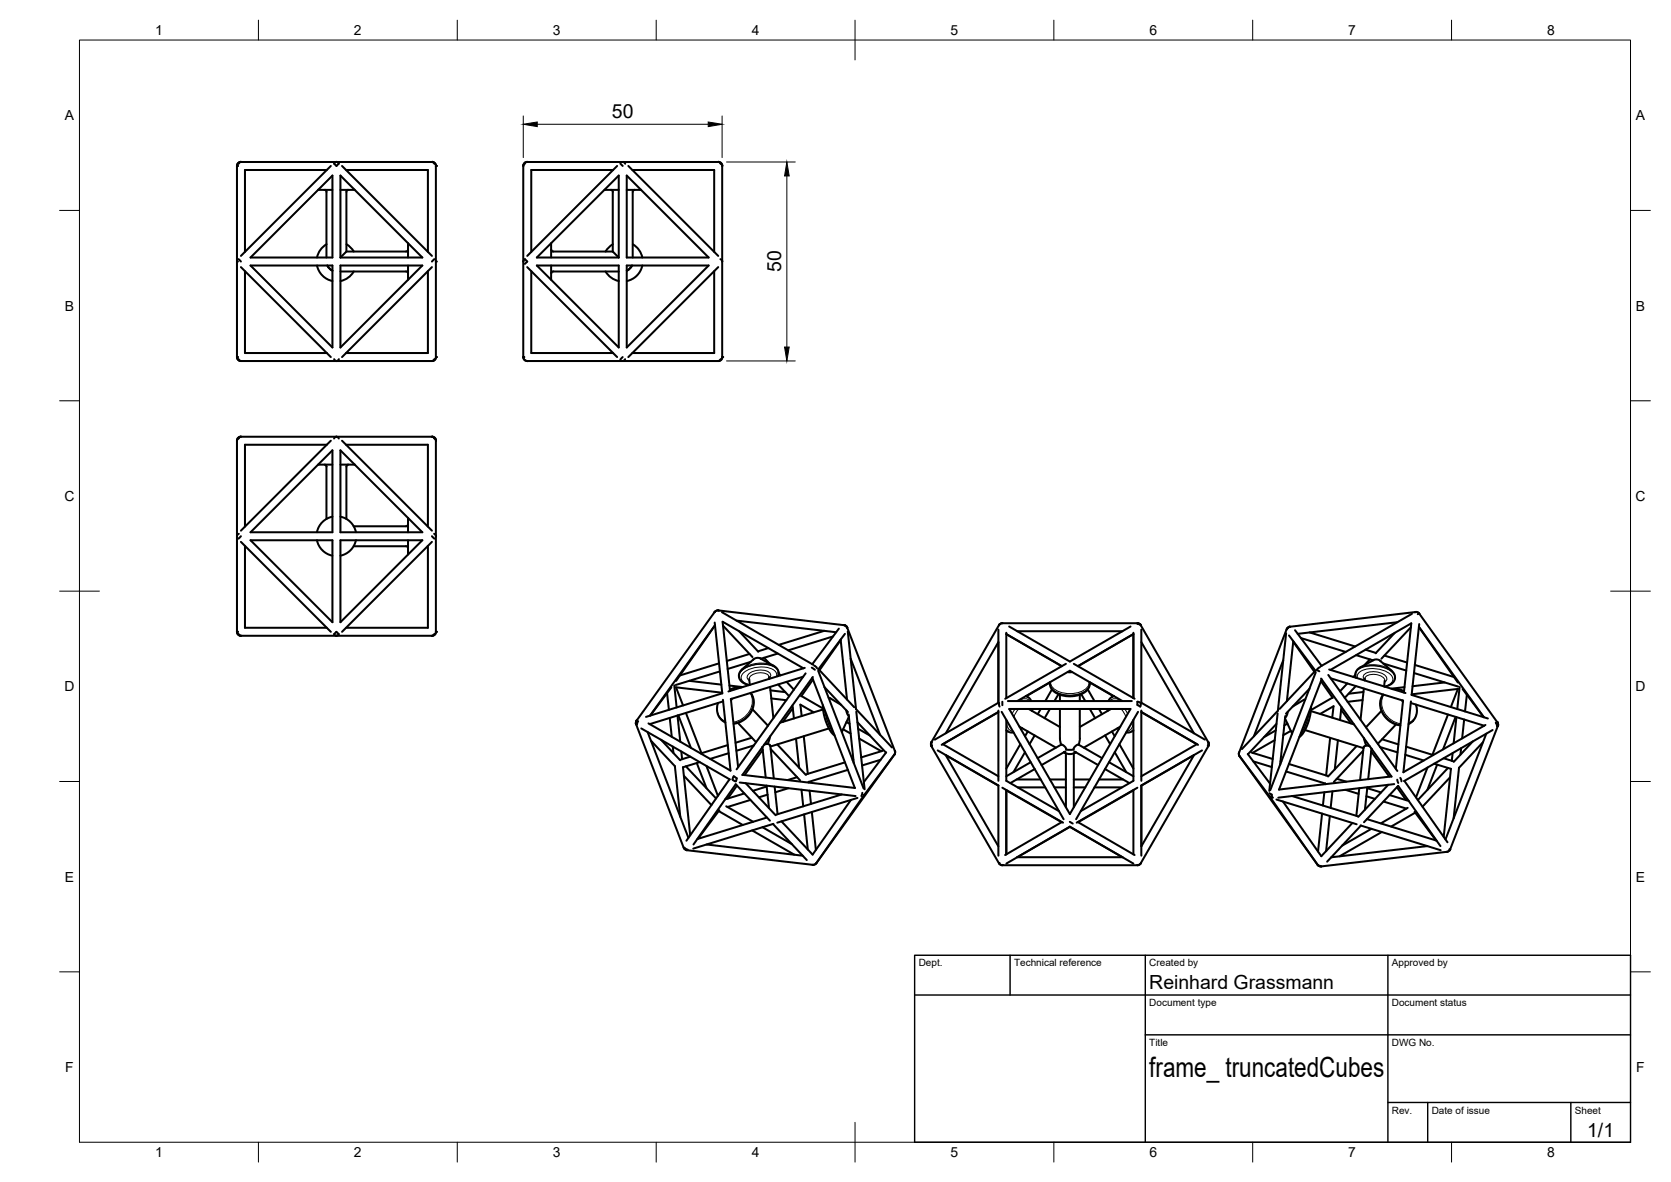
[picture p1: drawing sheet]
<svg xmlns="http://www.w3.org/2000/svg" width="420mm" height="297mm" viewBox="0 0 420 297" stroke-linecap="round" stroke-linejoin="round" font-family="sans-serif">
<!-- layer: Visible -->
<g fill="none" stroke="#000" stroke-width=".51">
<path d="M60 41.2l.6-.5a1.01 1.01 0 0 0-1 1v48a1.01 1.01 0 0 0 1 1M60.6 40.7h48M80 47.7h3.6M81.6 47.7l.4 .3 .1 .2v16.5M82.2 42.7h-20.6v20.6M83.2 41.7l-22.6 22.6M83.6 44.1v20.6h-20.6zM84 41.1a.62 .62 0 0 1 .6-.4 .62 .62 0 0 1 .6 .4l-.6 .6-.6-.6M85.6 44.1l20.6 20.6h-20.6zM86 41.7l22.6 22.6M87 42.7h20.6v20.6M87.6 47.7l-.4 .3-.1 .2v15"/>
<path d="M89.2 47.7h-3.6M109.2 41.2l-.6-.5a1.01 1.01 0 0 1 1 1M109.6 41.7v48M109.6 41.7h.1M131.6 41.7v48a1.01 1.01 0 0 0 1 1h48M132 41.1l-.4 .6M132.6 40.7h48M132.6 40.7a1.01 1.01 0 0 0-1 1M152 47.7h.1M152.1 47.7h3.5M153.6 47.7l.4 .3 .1 .2v15M154.2 42.7h-20.6v20.6"/>
<path d="M155.2 41.7l-22.6 22.6M156 41.1l.6 .6M156.6 40.7l.6 .5M157.6 47.7h3.5M157.6 44.1l20.6 20.6h-20.6zM158 41.7l22.6 22.6M159 42.7h20.6v20.6M159.6 47.7l-.4 .3-.1 .2v16.5M161.2 47.7h-.1M180.6 40.7a1.01 1.01 0 0 1 1 1l-.6-.8zM181.6 41.7v48a1.01 1.01 0 0 1-1 1M60 65.1l.6 .6"/>
<path d="M60.6 67.1l22.6 22.6M61.6 68.1v20.6h20.6M63 66.7h20.6v20.6zM79.7 66.7a5 5 0 0 0 3.9 3.9M82.1 61.4l-1 .7-.7 .9-.7 1.7M82.3 66.7l.7 .9 .6 .4M85.6 68.2h16.5l.4 .3 .1 .2M85.6 66.7h20.6l-20.6 20.6zM87.1 63.2l-1.5 1.5M87.1 61.4l1.2 1 .6 .8M88.9 68.2l-1.1 1.4-1 .6-1.2 .4M102.6 66.7v3.6"/>
<path d="M102.6 62.7l-.3 .4-.2 .1h-15M102.6 61.1v3.6M107.6 68.1v20.6h-20.6M108.6 67.1l-22.6 22.6M109.2 65.1l-.6 .6M131.6 65.7a.44 .44 0 0 1 .6-.4 .44 .44 0 0 1 0 .8l-.2 .2M132.6 67.1l22.6 22.6M133.6 68.1v20.6h20.6M135 64.7l20.6-20.6v20.6zM135 66.7h20.6v20.6zM138.6 61.1v3.6M138.6 66.7v3.6"/>
<path d="M138.6 62.7l.2 .4 .3 .1h15M152.3 68.2l.7 1 .9 .7 1.7 .7M154.1 63.2l1.5 1.5M154.1 61.4l-.8 .6-1 1.2M155.6 68.2h-16.5l-.4 .3-.1 .2M157.6 66.7h20.6l-20.6 20.6zM158.9 66.7l-.4 .7-.9 .6M159.1 61.4l1.4 1.2 .6 1 .4 1.1M161.5 66.7a5 5 0 0 1-3.9 3.9M179.6 68.1v20.6h-20.6M180.6 67.1l-22.6 22.6M181.1 65.1l.5 .6"/>
<path d="M60 90.3l.6 .4M60.6 90.7h48M84 90.3a.62 .62 0 0 0 .6 .4 .62 .62 0 0 0 .6-.4M109.2 90.3l-.6 .4M109.6 89.7a1.01 1.01 0 0 1-1 1M109.6 89.7h.1M156.6 89.7l-.6 .6M157.2 90.3l-.6 .4M181.2 90.3l-.6 .4M59.6 110.8v48a1.01 1.01 0 0 0 1 1M60.6 109.8h48M60.6 109.7a1.01 1.01 0 0 0-1 1"/>
<path d="M60.6 109.7l-.8 .6-.2 .4M80 116.7l3.6 .1M81.6 116.8h.3l.2 .5M82.1 117.3v13.1M82.2 111.8h-20.6v20.5M83.2 110.8l-22.6 22.6M83.6 113.2v20.6h-20.6zM84 110.2a.62 .62 0 0 1 .6-.5 .62 .62 0 0 1 .6 .5M85.6 113.2l20.6 20.6h-20.6zM86 110.8l22.6 22.6M87 111.8h20.6v20.5M87.1 117.3v13.1"/>
<path d="M87.6 116.8l-.4 .2-.1 .3M89.2 116.7l-3.6 .1M108.6 109.7l.4 .2 .6 .8M108.6 109.7a1.01 1.01 0 0 1 1 1M109.6 110.8v48a1.01 1.01 0 0 1-1 1M60 134.1l-.4 .6M60.6 134.8l-.6 .6M60.6 136.2l22.6 22.6M61.6 137.2v20.6h20.6M63 135.8h20.6v20.6zM79.7 135.7a5 5 0 0 0 3.9 3.9M83.6 129.8a5 5 0 0 0-3.9 3.9"/>
<path d="M85.6 129.8a5 5 0 0 1 3.9 3.9M85.6 135.8h20.6l-20.6 20.6zM88.9 137.3h13.2M89.5 135.7a5 5 0 0 1-3.9 3.9M102.1 137.3l.4 .2 .1 .2M102.6 135.8v3.5M102.6 131.8l-.3 .4-.2 .1h-13.2M102.6 130.2v3.6M107.6 137.2v20.6h-20.6M108.6 134.8l.6 .6M108.6 136.2l-22.6 22.6M109.2 134.1l.4 .6"/>
<path d="M60 159.3l.6 .5M60.6 159.8h48M84 159.3a.61 .61 0 0 0 .6 .5 .61 .61 0 0 0 .6-.5l-.6-.5-.6 .5M109.2 159.3l-.6 .5M179.7 153.8l-19.6 27.3M179.7 153.8l-.1 .1M179.7 156.4l1.9 17.9-19.2 5.9M179.7 153.8h.1M179.8 157.1l-16.4 22.8M179.8 157.1l-9.8 14M180.6 153.4l-.5 .1-.4 .3M180.8 153.5l-.2-.1 31.6 3.7"/>
<path d="M181.5 153.8l23 13.3M181.7 156.3l1.9 17.3M181.7 156.2l20.3 11.7M181.8 157.3l7.4 7.8M185.2 156l25 2.9M185.8 158.6l4.9 5.2M207.3 158.5l-11.5 3.6M209.4 159.9l-11.2 3.5M210.9 158l-6.7 8.9M212.2 157.1l.8 .6M212.2 157.1l.5 .2 .3 .4M212.4 159.3l-6.6 8.9"/>
<path d="M213 157.7l12 31M213.2 158.7l2 19.5 9.1 9.6M251 158.2v18.4l-15.9 9.3M251.2 157.1l-17 29.4M252.1 156.6h33.9M252.1 156.6l-.5 .1-.4 .4M253 159v16.4M253 159.3l14 8.1M253.7 157.4l15.3 8.9 15.3-8.9M255.8 158.6h26.4M285 159v16.4M286 156.6l.5 .1 .4 .4"/>
<path d="M286 156.8l.8 .4 17 29.3M287 158.2v18.4l16 9.3M323.4 159.1l-2.1 19.5M324.1 159.7l6.7 8.9M324.2 157.6l.1-.1-.5 .2-.3 .4-11.9 31M324.2 157.6l-.6 .6M325.6 158.4l6.7 8.9M329.3 158.9l11.4 3.6M350.7 159l-4.8 5.2M351.3 156.4l-25 2.9M354.7 157.7l-7.4 7.8M355 154.2l-22.9 13.3"/>
<path d="M355.9 153.8l-.1 .1M356.8 157.5l16.3 22.8M356.8 157.6l9.8 13.9M356.8 156.8l-1.9 17.9M356.9 154.2l-.4-.3-.6-.1-31.6 3.7M356.9 154.2l19.6 27.3M356.9 154.2l-.4 .2M167.7 174.2l.5 4.2M168.8 172.7l-5.3 7.1M169.5 172.2l.6 5.6M170 172.7l1.7 4.6M170 172.7l11.6 1.4"/>
<path d="M170.3 179.8l.7 6.6M170.6 179.8l3.1 8.1M172.5 179.2l3.9 10.1M173.3 171.1l8.1 .9M180.5 176.7l-.2 1.6 .3 1.4 .7 1.1 1.1 .8M180.8 166.7l-9.8 3M181 168.7l-11.1 3.4M181.8 175.9l1.9 17.8-20.7-11.9M181.8 176.3l-18.4 5.7M183.4 172.3l3.3 .4M183.8 175.6l1.8 17.2M184 175.6l-.2 .4"/>
<path d="M186.4 172.8h-1.3l-1.6 .5M188.4 170.7l.1 1.4M188.4 164.3l-5.6 1.8M188.7 166.3l-5.7 1.8M188.8 174.1l.5 1 .2 1.2-.1 1.5-.6 1.2-.6 .9-1.2 1.1-1.2 .6-1.4 .3M189.2 178.2l3.9 4.2M189.4 165.7v.1M189.5 165.6l-3.1 2.8-.6 1.1v.8l.4 .8 1 .7 1.1 .4M189.6 165.6l.4-.2h.9l3.9 2.1 .6 .5 .3 .7-.1 1.2M192.1 165.3l1.3 1.4M193.2 162.9l-2.6 .8M193.4 170.1v.5"/>
<path d="M193.6 172.6l.9 7.9M193.7 173.5l3.7 .4M193.9 175.5l3.8 .5M195.6 164.2l-4.2 1.4M195.6 172l2.8 3M195.8 169.2l.5 .5M197.8 171.4l1.8 1.9M199.3 177.3l.3 3.3M199.3 178l-2.5 3.4M201.2 177.1l3.4 1.9M201.3 177.1l.3 2.8M201.5 174.9l5.4 3.1"/>
<path d="M202 170.1l-18.2 5.6M202.4 167.8l-19.2 6M202.6 169.2l-17.4 24.1M204.1 167.8l.8 .5M204.2 170.3l10.7 27.7M204.4 170.1l-17.8 24.7M204.4 170.8l-3 4.2M204.7 167.3l.7 .6M205.7 168.6l11.4 29.5M205.7 168.1l9.1 9.6M206.9 177.2l.2 2.2 .8 2.5 .9 1.8 1 1.1M206.9 178.3l-10.8 3.3"/>
<path d="M207.3 172.7l5.9 6.3M208.3 175.4l3.2 1.8M211.4 160.7l1.6 15.1M211.4 160.9l-5.3 7.5M212.8 178.5l.2 .9 .4 .5M213.4 179.5l1.3 12.3M213.9 165.5l7.4 19.1M215.3 178.8l2.1 19.6M251 178.6v17.6M251 179l-13.9 8 13.9 8.1M251 161.4l-13.2 22.9M251 178.9l-14.2 8.3"/>
<path d="M251.2 176.6l.1 1M251.9 178.9l15.5 27M252 176.3v.9M253.4 176.2h31.2M253.8 178.2h30.4l-15.2 26.4zM255.8 176.2l13.2-7.6 13.2 7.6M257.9 174.9l.9 .5 .5 .8M258.7 178.2l7.8 4.5M259.6 178.2l-.1 .5M261.7 178.2l-.8 1.3M264 178.2l-1.3 2.3M264 171.5l-6 3.5"/>
<path d="M264.1 171.4l.1 1.3 .8 1.1 1.6 .8 2.2 .4 2.2-.2 1.8-.8 1-1.3 .2-1.3M264.5 173.3l-1.7 2.9M266.1 174.4l-1 1.8M266.5 178.2v7.4l.3 1.5M266.5 174.6v1.6M268 166.8l-15.2 8.8M268.5 168.9h1.1M270 166.8l15.3 8.8M271 167.4l14-8.1-13.9 8.1M271.5 178.2v7.4l-.3 1.5M271.5 174.6v1.6M271.9 174.4l1 1.8"/>
<path d="M273.5 173.3l1.7 2.9M274 171.5l6 3.5M274 178.2l1.4 2.3M276.3 178.2l.8 1.3M278.4 178.2l.1 .5M279.4 178.2l-7.9 4.5M280.1 174.9l-.8 .5-.6 .8M286 176.3v.9M286 176.3a.73 .73 0 0 1 .8 .4 .73 .73 0 0 1-.1 .9l-.7-.4M286.2 178.9l-15.6 27M287 178.6v17.6M287 179l13.9 8-13.9 8.1"/>
<path d="M287 178.9l14.2 8.3M287 161.4l13.2 22.9M321.2 179.2l-2 19.6M321.3 178.6l-9 9.6M322.7 165.9l-7.4 19.1M323.2 179.9l-1.3 12.3M323.8 178.9l-.3 .9-.4 .5M325.2 161.3l5.3 7.5M325.2 161.1l-1.6 15.1M327.1 160.3l11.3 3.5M328.2 175.8l-3.2 1.8M329.3 173.1l-6 6.3"/>
<path d="M329.6 178.7l10.9 3.3M329.6 177.6l-.2 2.2-.7 2.5-.9 1.8-1.1 1.1M330.8 168.5l-9 9.6M330.8 169l-11.4 29.6M331.9 167.7l-.8 .6 .7 .4M332.1 171.2l3 4.2M332.2 170.5l17.7 24.7M332.3 170.7l-10.7 27.7 28.3-3.3M334 169.6l17.3 24.1M334.2 168.2l19.2 6M334.5 168.3l20.4-11.6-1.9 17.3M334.6 170.5l18.2 5.6-1.8 17.1"/>
<path d="M335 175.3l-5.4 3.1M335.3 177.5l-.3 2.8M335.3 177.5l-3.4 1.9M337.2 178.4l2.5 3.4M337.3 177.7l-.4 3.3M338.8 171.8l-1.9 1.9M340.8 169.6l-.5 .5M340.9 172.4l-2.8 3M341 164.6l4.2 1.3M342.6 175.9l-3.8 .5M342.8 173.9l-3.7 .4M342.9 173l-.8 7.9"/>
<path d="M343.2 170.5v.5M343.3 163.3l2.7 .8M344.4 165.7l-1.3 1.4M345.4 165.8l.8-.1 .8 .3 2.9 2.6 .7 1 .1 1-.4 .9-1 .7-1.1 .4M345.4 165.9l-3.5 1.9-.7 .5-.4 1 .2 1M347.2 166.1v.1M347.4 178.6l-3.9 4.2M347.8 174.5l-.5 1-.3 1.2 .2 1.5 .5 1.2 .7 .9 1.2 1.1 1.1 .6 1.4 .3M347.8 166.7l5.8 1.8M348.1 164.7l5.7 1.8M348.2 171.1l-.2 1.4M350.2 173.2h1.3l1.5 .5"/>
<path d="M352.5 176l.3 .4M353.1 172.7l-3.3 .4M354.7 176.7l18.5 5.7M354.8 176.3l-1.9 17.8M354.9 174.6l19.2 6M355.5 169.1l11.1 3.4M355.7 167.1l9.9 3M356 177.1l.3 1.6-.3 1.4-.8 1.1-1 .8M363.3 171.5l-8.1 1M364.1 179.6l-3.9 10.1M366.6 173.1l-11.6 1.4M366.6 173.1l-1.8 4.6"/>
<path d="M367 172.6l-.6 5.6M367.7 173.2l5.3 7M368.8 174.6l-.4 4.2M160 182.1l11.9 30.9 .3 .5 .5 .2 31.6 3.6h.5l.5-.4M160.1 181.1l-.2 .4v.6M160.1 181.1h.1M160.1 181l-.1 .1M160.5 181.2l-.3 .9M161.2 183.1l22.3 12.8M162.8 184l10.3 26.6M163.7 186.1l6 6.5 1.3 12.6M166.2 185.9l4.8 5.2"/>
<path d="M168.4 180.4l.5 4.8M169.2 187.6l.1 1.6M171.3 188.9l.2 1.9M172 195l6.9 7.3M172.5 192.6l7.5 8M173.6 190.1l-2.5 .8M175.2 191.8l2.5 6.3M175.9 191.5l-4.2 1.3 1.8 17.1M177.6 192.5l2.9 7.5M183 187.2l-6.8 2.1M183.2 189.3l-4.6 1.4M183.4 195.8l-10.8 15.5"/>
<path d="M185.2 195.6l-.7-.5-.3 .8M185.2 195.6l-.1 .5a.58 .58 0 0 1-.9-.2M185.3 197.4l-2.3 3.3M185.5 181.7l4.6 4.8M186 196.6l29.1 3.5M186.7 194.7l28.3 3.3M187.2 199.4l-4.9 1.5M187.5 196.8l7.5 8.1M189 185.4l-4 1.3M189.5 187.3l-4.3 1.4M191.7 187.7h.1M191.7 187.7l.8 7.7"/>
<path d="M191.8 188.4l-4.6 6.4M192.2 187.1l.9-.2 .6 .5 .9 8.2M192.7 197.4l.7 5.7M192.8 197.7l-3.5 1M193 199.7l-2.2 .7M193.6 185l-.6 1.9M193.8 188.2l7.4 7.9M194.8 197.7l.7 6.9M195.4 187.1l7.2 7.6M198.2 198.1l-3.3 1M200.2 185.6l.7 7.3M200.4 195.3l-2.4 .7"/>
<path d="M201.5 198.5l.5 4.1M202.1 185l1 9.5M203.6 198.7l.3 3.3M208.4 183.1l-14.7 4.5M211.6 199.7l-16.5 5M212 183.3l1.9 1M212.5 191.6l-9.8 3M212.8 181.4l.8 .5M213.2 193.5l-9.9 3v.2M213.4 180.1l-1.7 3.9M214.6 190.9l-.2 .1M215.6 181.5l7.2 7.6"/>
<path d="M215.8 183.1l2.9 1.7M216 185.6l5.6 3.2M216.8 199.2l-.2 .9M217.3 199.8l-12 17.1M217.3 199.7v.1M221.4 190.9l-4.7 1.5M221.9 188.7l-5.4 1.6M222.8 189.1l-5.6 7.5M224.9 189.7l-7.6 10.1M224.9 189.6l-19.6 27.3M224.9 189.6h.1M225 188.8l.1 .4-.2 .4"/>
<path d="M234.2 187.5l17 29.4M234.2 186.5l-.1 .5 .1 .5M234.2 186.5h.1M234.2 186.5l.2 .9-.2 .1M235.8 188.6l15.2 8.8v17.6M251 197.4l-13.2-7.6 13.2 22.9M252 198l15.3 8.7M253 183.5l.9 .5 1 .1M253 180.9v15.3l13.3 7.6M253 198.5v16.2M253 198.6l13.9 8M255.7 195.9h6"/>
<path d="M255.9 197.9h6.9M256.3 182.6l9.2 5.3M256.6 187l-3.6 6.2M257 183l-.3 .2M257.7 189l-2.9 5M258.4 183.8l-.7 1.2M259.2 191.5l-6.2 3.6M260.2 184.8l-1.3 2.2M260.2 193.3l-6.2 3.5M264 195.9h4M265.1 197.9h2.9M267.8 189.2l-.2-.2a2.36 2.36 0 0 0 2.9 0l-.2 .2"/>
<path d="M267.9 188.8l-6 3.5M268 189.3v13.5M268.1 188.4l-.5-.9-.8-.4-5.9 3.4M268.1 188.4h1.8M269.9 188.4l.5-.9 .8-.4 5.9 3.4M270 189.3v13.5M270 197.9h2.9M270 195.9h4M270.1 188.8l6 3.5M275.2 197.9h6.9M276.3 195.9h6.1M277.8 193.3l6.2 3.5"/>
<path d="M277.9 184.8l1.2 2.2M278.8 191.5l6.2 3.6M279.6 183.8l.7 1.2M280.3 189l2.9 5M281 183l.3 .2M281.5 187l3.5 6.2M281.7 182.6l-9.2 5.3M285 183.5l-.8 .5-1.1 .1M285 180.9v15.3l-13.3 7.6M285 198.5v16.2M285 198.6l-13.9 8M286 198l-15.3 8.7"/>
<path d="M287 197.4l13.2-7.7-13.2 23M302.2 188.6l-15.2 8.8v17.6M303.8 186.5l-.1 .9M303.8 186.5l.2 .5-.2 .5-16.9 29.4M311.6 189.1l-.1 .5 .2 .5M311.7 190.1l19.6 27.2M311.7 190.1l7.6 10.1M313.7 189.5l5.7 7.5M314.6 189.1l5.4 1.6M315.1 191.3l4.7 1.5M319.2 199.3l.6 .4M319.8 199.7l.2 .8-.7-.3"/>
<path d="M320.5 186l-5.5 3.2M320.8 183.5l-3 1.7M321 181.9l-7.2 7.6M322 191.3l.2 .1M323.1 180.5l1.8 3.9M323.4 193.9l9.8 3v.2M323.7 181.8l-.8 .5M324.1 192l9.7 3M324.6 183.7l-1.9 1M328.1 183.5l14.7 4.5M333 199.1l-.4 3.3M334.5 185.4l-1.1 9.5"/>
<path d="M335 198.9l-.4 4.1M336.1 195.7l2.4 .7M336.4 186l-.8 7.3M338.3 198.5l3.3 1M341.1 187.5l-7.2 7.6M341.8 198.1l-.8 6.9M342.8 188.6l-7.4 7.9M342.9 185.4l.6 1.9M343.5 187.3l.9 .2M343.5 187.3l-.6 .5-.9 8.2M343.8 198.1l3.5 1M343.8 197.8l-.6 5.7"/>
<path d="M344.8 188.8l4.5 6.4M344.8 188.1l-.8 7.7M344.9 188.1h-.1M347 187.7l4.4 1.4M347.5 185.8l4.1 1.3M349.1 197.2l-7.6 8.1M349.4 199.8l4.8 1.5M350.6 197l-29.2 3.5M351 182.1l-4.6 4.8M351.2 197.8l2.4 3.3M351.3 195.9l.3 .9M352.1 195.5l.3 .9"/>
<path d="M353.1 196.2l10.9 15.5M353.3 189.7l4.7 1.4M353.6 187.6l6.8 2.1M358.9 192.9l-2.9 7.5M360.6 191.9l4.2 1.3M361.4 192.2l-2.5 6.3M363 190.5l2.4 .8M364.1 193l-7.6 8M364.6 195.4l-6.9 7.3M364.8 193.2l-1.8 17.1M365.3 189.3l-.3 1.9M366 180.2l-3.2 8.1"/>
<path d="M366.2 180.2l-.7 6.6M366.9 192.9l-1.4 12.7M367.4 188l-.2 1.6M368.2 180.8l-.6 4.8M370.3 186.3l-4.8 5.2M372.9 186.5l-6.1 6.5M373.5 182.2l-20.6 11.9M373.7 184.4l-10.2 26.6M375.3 183.5l-22.3 12.8M376.1 181.6l.2-.1a.5 .5 0 0 1 .4 .5 .5 .5 0 0 1-.3 .5zM376.5 181.5h.1M376.6 182.4l-12 31"/>
<path d="M172.1 213l.8 .5M177.7 212.2l24.1 2.8M180.7 203.8l6.1 3.5M180.9 203.6l-5.4 7.2M182.6 202.6l6.8 3.9M188.7 201l-5.8 1.8M189.1 208.7l10.6 6.1M191.7 207.9l7.4 4.2M192.8 205.5l-17.5 5.3M193.6 206.2l-8.6-9.1-10.6 15.1M194.4 207.1l8.5 9M194.5 207l-20.2 6.3"/>
<path d="M202.2 204.6l.9 8.9M204.1 204.1l1 9.5M205.3 216.9h.1M214 201l-9.7 13.8-7.8-8.4M215.6 200.5l-20.2 6.2M251.2 216.9l.3 .4 .5 .1M251.3 216.8l-.1 .1M252 217.3h34M253 217l16-9.3 16 9.3M255.8 215.4l13.2-7.6 13.2 7.6zM267 206.6l-14.3 8.3M269 206.5l.7 .5"/>
<path d="M271 206.6l14.3 8.3M286.9 216.9l-.4 .4-.5 .1M319.2 200.1l.1 .1M319.3 200.2l12 17.1M321 200.9l20.1 6.2M322.6 201.4l9.6 13.8 7.9-8.4M324.9 200.1l16.5 5M331.3 217.3l.7 .3M332.4 204.5l-1 9.5M334.4 205l-1 8.9M342.1 207.4l20.1 6.3M342.2 207.5l-8.5 9"/>
<path d="M343 206.6l8.6-9.1 10.6 15.1M343.6 200.1l2.1 .7M343.7 205.9l17.5 5.4M344.8 208.3l-7.3 4.2M347.4 209.1l-10.6 6.1M347.9 201.4l5.7 1.8M353.9 203l-6.7 3.9M355.7 204l5.4 7.2M355.9 204.2l-6.1 3.5M358.9 212.6l-24.2 2.8M364.7 213.4l-.4 .5-.5 .2-31.5 3.6h-.5l-.5-.4M364.7 213.4l-.3 .1"/>
</g>
<g fill="#000">
<circle cx="59.6" cy="41.7" r=".25"/>
<circle cx="109.6" cy="41.7" r=".25"/>
<circle cx="132.6" cy="40.7" r=".25"/>
<circle cx="59.6" cy="65.7" r=".25"/>
<circle cx="109.6" cy="65.7" r=".25"/>
<circle cx="59.6" cy="89.7" r=".25"/>
<circle cx="109.6" cy="89.7" r=".25"/>
<circle cx="131.6" cy="89.7" r=".25"/>
<circle cx="132.6" cy="90.7" r=".25"/>
<circle cx="181.6" cy="89.7" r=".25"/>
<circle cx="59.6" cy="158.8" r=".25"/>
<circle cx="109.6" cy="158.8" r=".25"/>
</g>
<!-- layer: Visible Narrow -->
<g fill="none" stroke="#000" stroke-width=".25">
<path d="M180.6 176.7a3.5 3.5 0 0 0 1.8 4.5M186.3 172.8h-1.4l-1.4 .5M188.6 174.2a5.1 5.1 0 0 1-3.5 7.1l-.7 .2M188.8 174.1a4.9 4.9 0 0 1-1.9 6.8 4.8 4.8 0 0 1-2.5 .9 5.5 5.5 0 0 0 4.7-7.1zM193.4 170.1a2.24 2.24 0 0 0-2.6-1 2.24 2.24 0 0 0-2.4 1.5M193.4 170.5a1.1 1.1 0 0 0 .3-1.2 1.1 1.1 0 0 0-1-.7 4.7 4.7 0 0 0-4.7 1.1 .94 .94 0 0 0 .4 1.4M194.5 167.3a8.1 8.1 0 0 0-7.8 .8M195.2 170a1.64 1.64 0 0 0-1.4-2 7.2 7.2 0 0 0-7.1 1.3 1.56 1.56 0 0 0 1.1 2.6l.7 .2M195.8 168.9a3.3 3.3 0 0 0-3.3-2 7.4 7.4 0 0 0-6.4 2l-.3 1.1M195.8 169a3.3 3.3 0 0 0-3.3-2 7.4 7.4 0 0 0-6.4 2l-.3 1.1M207.3 178.1a13.1 13.1 0 0 0 2.4 6.3M207.4 178.5a13.5 13.5 0 0 0 2.2 5.7"/>
<path d="M208.4 175.4l.4 .1M254.2 178.2l-.2 .3M255.2 178.2l-.7 1.2M256.2 178.2l-.9 1.1-.3 .9M258.4 175.1l-.5-.2 .5 .2M259 176.2a2.09 2.09 0 0 0-3 0M259.5 178.2l-.1 .4M264 171.8a3.4 3.4 0 0 0 3.1 2.7 6.7 6.7 0 0 0 6.5-1.6l.4-1.1M264 171.9a3.4 3.4 0 0 0 3.1 2.7 6.7 6.7 0 0 0 6.5-1.6l.4-1.1M264.2 171.3a3.1 3.1 0 0 0 3 2.8 6.6 6.6 0 0 0 6.3-1.5l.4-1.3M278.6 178.2v.4M279.1 176.2a2.09 2.09 0 0 1 2.9 0"/>
<path d="M279.7 175.1l.4-.2-.5 .2M281.8 178.2l.7 .7 .6 1.3M282.8 178.2l.7 1.2M283.9 178.2l.1 .3M328.2 175.8l-.4 .1M329.2 178.9a13.5 13.5 0 0 1-2.2 5.7M329.3 178.5a13.1 13.1 0 0 1-2.4 6.3M340.8 169.3a3.3 3.3 0 0 1 3.3-2 7.4 7.4 0 0 1 6.4 2l.3 1.1M340.8 169.4a3.3 3.3 0 0 1 3.3-2 7.4 7.4 0 0 1 6.4 2l.3 1.1M341.3 170.4a1.64 1.64 0 0 1 1.5-2 7.2 7.2 0 0 1 7 1.3 1.56 1.56 0 0 1-1 2.6l-.8 .2M342.1 167.7a8.1 8.1 0 0 1 7.8 .8M343.2 170.9a1.1 1.1 0 0 1-.3-1.2 1.1 1.1 0 0 1 1-.7 4.7 4.7 0 0 1 4.7 1.1 .94 .94 0 0 1-.5 1.4"/>
<path d="M343.2 170.5a2.24 2.24 0 0 1 2.6-1 2.24 2.24 0 0 1 2.4 1.5M348 174.6a5.1 5.1 0 0 0 3.5 7.1l.7 .2M350.3 173.2h1.4l1.4 .5M356 177.1a3.5 3.5 0 0 1-1.8 4.5M181.3 180.7l1.1 .8M181.3 180.8l1.1 .7M253 183.5l.4 .3M253.1 181a2.12 2.12 0 0 0 1.6 2.8M256.9 182.9l-.3 .2M281.1 182.9l.3 .2M284.9 181a2.12 2.12 0 0 1-1.6 2.8M285 183.5l-.3 .3"/>
<path d="M285 183.5l-.4 .3M352.1 182.2a5.5 5.5 0 0 1-4.6-7.1l.3-.6a4.9 4.9 0 0 0 1.8 6.8l1.2 .6 1.3 .3M355.3 181.2l-1.1 .7M355.3 181.1l-1.1 .8"/>
</g>
<!-- layer: BORDER -->
<g fill="none" stroke="#000" stroke-width=".25">
<path d="M20 10.1h390v276.9h-390zM65 5.1v5M115 5.1v5M165 5.1v5M215 5.1v10M265 5.1v5M315 5.1v5M365 5.1v5M15 52.9h5M410 52.9h5M15 100.7h5M410 100.7h5"/>
<path d="M15 148.6h10M405 148.6h10M15 196.4h5M410 196.4h5M15 244.2h5M410 244.2h5M65 287v5M115 287v5M165 287v5M215 282.1v9.9M265 287v5M315 287v5"/>
<path d="M365 287v5"/>
</g>
<!-- layer: TITLEBLOCK -->
<path d="M230 240.1h180v46.9h-180zM230 250h180M254 240.1v9.9M288 240.1v46.9M349 240.1v46.9M288 260.1h122M349 277.1h61M359 277.1v9.9M395 277.1v9.9" fill="none" stroke="#000" stroke-width=".36"/>
<!-- layer: FD_Dimensions -->
<path d="M131.6 29.1v10.5M135.1 31.2h43M181.6 29.1v10.5M182.7 40.7h17.3M197.8 44.2v43M182.7 90.7h17.3" fill="none" stroke="#000" stroke-width=".25"/>
<path d="M131.6 31.2l3.5-.5v1.1zM178.1 30.7l3.5 .5-3.5 .6zM197.8 40.7l.6 3.5h-1.1zM197.3 87.2h1.1l-.6 3.5z" fill="#000" stroke="#000" stroke-width=".25"/>
<text font-size="7" x="289" y="270.6">frame_ truncatedCubes</text>
<g font-size="4.9">
<text x="153.9" y="29.8">50</text>
<text x="196.4" y="68.4" transform="rotate(-90 196.4 68.4)">50</text>
<text x="289" y="248.5">Reinhard Grassmann</text>
<text x="399.1" y="285.7">1/1</text>
</g>
<g font-size="3.5">
<text x="39" y="8.8">1</text>
<text x="89" y="8.8">2</text>
<text x="139" y="8.8">3</text>
<text x="189" y="8.8">4</text>
<text x="239" y="8.8">5</text>
<text x="289" y="8.8">6</text>
<text x="339" y="8.8">7</text>
<text x="389" y="8.8">8</text>
<text x="16.3" y="30.2">A</text>
<text x="411.3" y="30.2">A</text>
<text x="16.3" y="78">B</text>
<text x="411.3" y="78">B</text>
<text x="16.2" y="125.9">C</text>
<text x="411.2" y="125.9">C</text>
<text x="16.2" y="173.7">D</text>
<text x="411.2" y="173.7">D</text>
<text x="16.3" y="221.6">E</text>
<text x="411.3" y="221.6">E</text>
<text x="16.4" y="269.4">F</text>
<text x="411.4" y="269.4">F</text>
<text x="39" y="290.8">1</text>
<text x="89" y="290.8">2</text>
<text x="139" y="290.8">3</text>
<text x="189" y="290.8">4</text>
<text x="239" y="290.8">5</text>
<text x="289" y="290.8">6</text>
<text x="339" y="290.8">7</text>
<text x="389" y="290.8">8</text>
</g>
<g font-size="2.5">
<text x="231" y="242.9">Dept.</text>
<text x="255" y="242.9">Technical reference</text>
<text x="289" y="242.9">Created by</text>
<text x="350" y="242.9">Approved by</text>
<text x="289" y="252.8">Document type</text>
<text x="350" y="252.8">Document status</text>
<text x="289" y="262.9">Title</text>
<text x="350" y="262.9">DWG No.</text>
<text x="350" y="279.9">Rev.</text>
<text x="360" y="279.9">Date of issue</text>
<text x="396" y="279.9">Sheet</text>
</g>
</svg>
